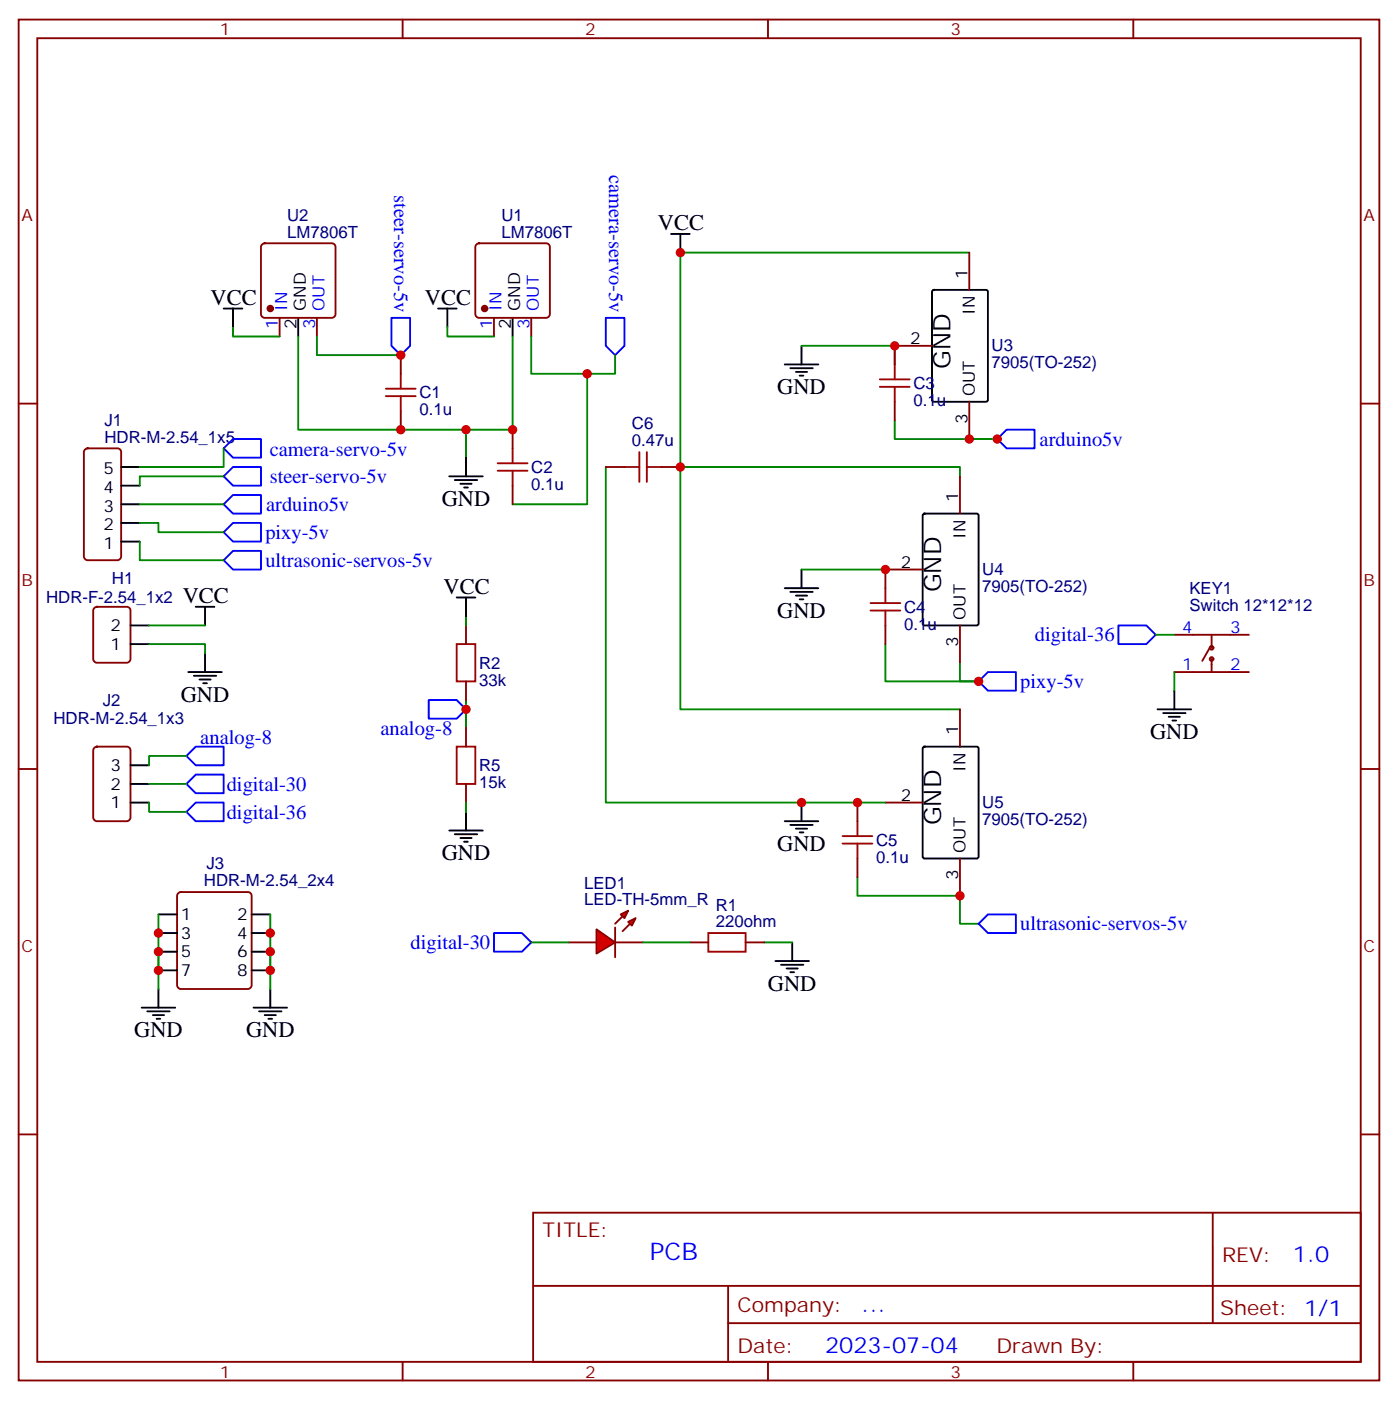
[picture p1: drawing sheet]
<svg xmlns="http://www.w3.org/2000/svg" width="265mm" height="265mm" viewBox="0 0 265 265" stroke-linecap="round" stroke-linejoin="round" font-family="sans-serif">
<g fill="none" stroke="#870000" stroke-width=".35">
<path d="M3.5 3.7h257.6v257.5h-257.6zM7.1 7.2h250.4v250.5h-250.4zM76.2 3.7v3.5M145.3 3.7v3.5M214.5 3.7v3.5M49.6 46.2l.5-.2h12.7a.71 .71 0 0 1 .7 .7v12.7a.76 .76 0 0 1-.7 .7h-12.7a.76 .76 0 0 1-.7-.7v-12.7zM90.2 46.2l.5-.2h12.7a.71 .71 0 0 1 .7 .7v12.7a.76 .76 0 0 1-.7 .7h-12.7a.76 .76 0 0 1-.7-.7v-12.7zM3.5 76.4h3.6M52.9 60.1v3.6M60 60.1v3.6M93.5 60.1v3.6M100.5 60.1v3.6"/>
<path d="M257.5 76.4h3.6M222.2 120.1h14.2M222.2 127.2h14.2M229 122.6l-1.5 2.5M229.3 120.1v2.5M229.3 124.7v2.5M3.5 145.5h3.6M257.5 145.5h3.6M3.5 214.7h3.6M257.5 214.7h3.6M100.9 229.5h156.6v28.2h-156.6zM229.5 229.5v20.9"/>
<path d="M76.2 257.7v3.5M100.9 243.3h156.5M137.8 250.4h119.6M137.8 243.3v14.1M145.3 257.7v3.5M214.5 257.7v3.5"/>
<circle cx="229.3" cy="122.6" r=".35"/>
<circle cx="229.3" cy="124.7" r=".35"/>
</g>
<g fill="none" stroke="#000" stroke-width=".35">
<path d="M42.3 58.4h3.6M44.1 58.4v3.5M82.9 58.4h3.5M84.7 58.4v3.5M127 44.3h3.5M128.8 44.3v3.5M56.4 60.1v3.6M97 60.1v3.6M148.5 69h6.4M149.6 69.7h4.2M150.6 70.4h2.2M151.3 71.1h.7"/>
<path d="M151.7 65.4v3.6M85 90.1h6.4M86.1 90.8h4.2M87.1 91.5h2.2M87.8 92.3h.7M88.2 86.6v3.5M148.5 111.3h6.4M149.6 112h4.2M150.6 112.7h2.2M151.3 113.4h.7M151.7 107.8v3.5M219.1 134.2h6.3"/>
<path d="M220.1 134.9h4.3M221.2 135.6h2.1M221.9 136.3h.7M222.2 130.7v3.5M148.5 155.4h6.4M149.6 156.1h4.2M150.6 156.8h2.2M151.3 157.5h.7M151.7 151.9v3.5"/>
</g>
<g fill="#870000" stroke="#870000" stroke-width=".35">
<circle cx="91.7" cy="58.4" r=".53"/>
<circle cx="51.2" cy="58.4" r=".53"/>
</g>
<g fill="none" stroke="#008700" stroke-width=".35">
<path d="M183.4 47.8h-54.6v40.6h52.9v1.7M44.1 61.9v1.8h8.8M56.4 63.7v17.6h31.8M60 63.7v3.5h15.8M84.7 61.9v1.8h8.8M97 63.7v17.6h-8.8v5.3M100.5 63.7v7h10.6v24.7h-14.1M151.7 65.4h17.6v3.6M169.3 79.6v3.5h19.4h-5.3M114.7 88.4v63.5h47.6M128.8 88.4v45.8h52.9M151.7 107.8h15.9"/>
<path d="M88.2 132.5v5.3M167.6 121.9v7h17.6M222.2 127.2v3.5M162.3 166v3.5h19.4v5.3h3.5"/>
</g>
<path d="M188.7 83.1l1.8-1.8h5.3v3.5h-5.3zM81.1 132.5h5.3l1.8 1.7-1.8 1.8h-5.3z" fill="none" stroke="#00f" stroke-width=".35"/>
<g fill="#f00" stroke="#870000" stroke-width=".35">
<path d="M112.9 175.9l3.5 2.4-3.5 2.1z"/>
<path d="M116.4 175.5v5.7z"/>
</g>
<g fill="#870000" stroke="#870000" stroke-width=".35">
<path d="M116.4 174.8l1.4-1.4z"/>
<path d="M117.8 176.2l1.4-1.4z"/>
</g>
<g fill="#f00" stroke="#870000" stroke-width=".35">
<path d="M117.5 173l1.4-.7-.7 1.4z"/>
<path d="M118.9 174.4l1.4-.7-.7 1.5z"/>
</g>
<g fill="none" stroke="#870000" stroke-width=".35">
<path d="M183.4 47.8v7.1M75.8 67.2v3.5M75.8 77.8v3.5M169.3 76v3.6M176.4 65.4h-7.1v3.6M183.4 76v7.1M16.1 85l.5-.2h5.6a.71 .71 0 0 1 .7 .7v19.8a.76 .76 0 0 1-.7 .7h-5.6a.76 .76 0 0 1-.7-.7v-19.8zM97 81.3v3.5M97 91.9v3.5M114.7 88.4h3.5M125.2 88.4h3.6M181.7 90.1v7.1"/>
<path d="M17.9 115l.4-.2h5.7a.71 .71 0 0 1 .7 .7v9.2a.76 .76 0 0 1-.7 .7h-5.7a.76 .76 0 0 1-.7-.7v-9.2zM88.2 118.4v3.5M167.6 118.4v3.5M174.6 107.8h-7v3.5M181.7 118.4v7M88.2 128.9v3.6M88.2 137.8v3.5M181.7 134.2v7.1M17.9 141.5l.4-.2h5.7a.71 .71 0 0 1 .7 .7v12.7a.76 .76 0 0 1-.7 .7h-5.7a.76 .76 0 0 1-.7-.7v-12.7zM88.2 148.3v3.6M162.3 151.9v3.5M167.6 151.9h7"/>
<path d="M33.7 169l.5-.2h12.7a.71 .71 0 0 1 .7 .7v16.9a.76 .76 0 0 1-.7 .7h-12.7a.76 .76 0 0 1-.7-.7v-16.9zM107.6 178.3h5.3M116.4 178.3h5.3M130.5 178.3h3.6M141.1 178.3h3.5M162.3 162.5v3.5M181.7 162.5v7"/>
</g>
<g fill="none" stroke="#000" stroke-width=".35">
<path d="M176.4 55l.3-.1h9.9l.3 .1 .1 20.7-.2 .3h-10.1l-.3-.2zM22.9 99h3.6M22.9 95.4h3.6M22.9 91.9h3.6M22.9 88.4h3.6M174.7 97.4l.3-.2h9.9l.3 .2v20.6l-.2 .3-10 .1-.3-.2zM22.9 102.5h3.6M24.7 118.4h3.5M37 114.8h3.6M38.8 114.8v3.6M86.4 113.1h3.6M88.2 113.1v3.5"/>
<path d="M24.7 121.9h3.5M35.6 127.2h6.4M36.7 127.9h4.2M37.7 128.6h2.2M38.5 129.3h.7M38.8 123.6v3.6M24.7 144.8h3.5M24.7 151.9h3.5M24.7 148.3h3.5M85 157.2h6.4M86.1 157.9h4.2M87.1 158.6h2.2"/>
<path d="M87.8 159.3h.7M88.2 153.6v3.6M174.7 141.5l.3-.2h9.9l.3 .2v20.6l-.2 .3-10 .1-.3-.2zM30 173h3.5M30 176.6h3.5M47.6 173h3.6M47.6 176.6h3.6M149.9 178.3v3.6M26.8 190.7h6.4M27.9 191.4h4.2M28.9 192.1h2.1M29.6 192.8h.7"/>
<path d="M30 180.1h3.5M30 183.6h3.5M30 187.1v3.6M47.6 180.1h3.6M47.6 183.6h3.6M48 190.7h6.3M49 191.4h4.3M50.1 192.1h2.1M50.8 192.8h.7M51.2 187.1v3.6M146.8 181.9h6.3M147.8 182.6h4.2"/>
<path d="M148.9 183.3h2.1M149.6 184h.7"/>
</g>
<g fill="none" stroke="#008700" stroke-width=".35">
<path d="M116.4 67.2v3.5h-5.3M26.5 99h3.5v1.7h12.3M26.5 95.4h15.8M42.3 84.8v3.6h-15.8M42.3 90.1h-15.8v1.8M26.5 102.5v3.5h15.8M28.2 118.4h10.6M88.2 116.6v1.8M28.2 121.9h10.6v1.7M181.7 125.4v3.5h3.5M218.7 120.1h3.5M28.2 151.9v1.7h7.1"/>
<path d="M28.2 148.3h7.1M35.3 143.1h-7.1v1.7M88.2 151.9v1.7M162.3 151.9h5.3M30 173v14.1M51.2 173v14.1M100.5 178.3h7.1M121.7 178.3h8.8M144.6 178.3h5.3"/>
</g>
<g fill="none" stroke="#00f" stroke-width=".35">
<path d="M74.1 60.1h3.5v5.3l-1.8 1.8-1.7-1.8zM114.7 60.1h3.5v5.3l-1.8 1.8-1.7-1.8zM42.3 95.4l1.8-1.7h5.3v3.5h-5.3zM42.3 90.1l1.8-1.7h5.3v3.5h-5.3zM42.3 84.8l1.8-1.7h5.3v3.5h-5.3zM44.1 99h5.3v3.5h-5.3l-1.8-1.8zM42.3 106l1.8-1.8h5.3v3.6h-5.3zM211.7 118.4h5.3l1.7 1.7-1.7 1.8h-5.3zM185.2 128.9l1.8-1.7h5.3v3.5h-5.3zM35.3 143.1l1.7-1.8h5.3v3.5h-5.3zM35.3 148.3l1.7-1.7h5.3v3.5h-5.3zM37 151.9h5.3v3.5h-5.3l-1.7-1.8z"/>
<path d="M93.5 176.6h5.3l1.7 1.7-1.7 1.8h-5.3zM185.2 174.8l1.8-1.8h5.3v3.6h-5.3z"/>
</g>
<g fill="none" stroke="#a10000" stroke-width=".35">
<path d="M73 75h5.7M73 73.6h5.7M75.8 70.7v2.9M75.8 75v2.8M166.5 73.2h5.7M166.5 71.8h5.7M169.3 69v2.8M169.3 73.2v2.8M94.2 89.1h5.6M94.2 87.7h5.6M97 84.8v2.9M97 89.1v2.8"/>
<path d="M118.2 88.4h2.8M121 85.5v5.7M122.4 85.5v5.7M122.4 88.4h2.8M164.7 115.5h5.7M164.7 114.1h5.7M167.6 111.3v2.8M167.6 115.5v2.9M86.4 121.9h3.6v7h-3.6zM86.4 141.3h3.6v7h-3.6zM159.5 159.6h5.6M159.5 158.2h5.6"/>
<path d="M162.3 155.4v2.8M162.3 159.6v2.9M134.1 176.6h7v3.5h-7z"/>
</g>
<g fill="#c00">
<circle cx="151.7" cy="151.9" r=".88"/>
<circle cx="128.8" cy="47.8" r=".88"/>
<circle cx="128.8" cy="88.4" r=".88"/>
<circle cx="88.2" cy="81.3" r=".88"/>
<circle cx="183.4" cy="83.1" r=".88"/>
<circle cx="188.7" cy="83.1" r=".88"/>
<circle cx="185.2" cy="128.9" r=".88"/>
<circle cx="111.1" cy="70.7" r=".88"/>
<circle cx="181.7" cy="169.5" r=".88"/>
<circle cx="169.3" cy="65.4" r=".88"/>
<circle cx="97" cy="81.3" r=".88"/>
<circle cx="75.8" cy="81.3" r=".88"/>
<circle cx="75.8" cy="67.2" r=".88"/>
<circle cx="167.6" cy="107.8" r=".88"/>
<circle cx="162.3" cy="151.9" r=".88"/>
<circle cx="88.2" cy="134.2" r=".88"/>
<circle cx="30" cy="180.1" r=".88"/>
<circle cx="51.2" cy="180.1" r=".88"/>
<circle cx="30" cy="183.6" r=".88"/>
<circle cx="51.2" cy="183.6" r=".88"/>
<circle cx="51.2" cy="176.6" r=".88"/>
<circle cx="30" cy="176.6" r=".88"/>
</g>
<g font-size="4.6">
<text x="179.9" y="69.8" transform="rotate(-90 179.9 69.8)">GND</text>
<text x="178.2" y="112.1" transform="rotate(-90 178.2 112.1)">GND</text>
<text x="178.2" y="156.2" transform="rotate(-90 178.2 156.2)">GND</text>
</g>
<text font-size="4.6" fill="#00f" x="123" y="238.5">PCB</text>
<g font-size="4.2">
<text x="124.5" y="43.6">VCC</text>
<text x="39.9" y="57.7">VCC</text>
<text x="80.4" y="57.7">VCC</text>
<text x="147.1" y="74.6">GND</text>
<text x="83.6" y="95.8">GND</text>
<text x="84" y="112.4">VCC</text>
<text x="34.6" y="114.1">VCC</text>
<text x="147.1" y="116.9">GND</text>
<text x="34.2" y="132.8">GND</text>
<text x="217.7" y="139.9">GND</text>
<text x="147.1" y="161">GND</text>
<text x="83.6" y="162.8">GND</text>
<text x="145.3" y="187.5">GND</text>
<text x="25.4" y="196.3">GND</text>
<text x="46.6" y="196.3">GND</text>
</g>
<g font-size="4.2" fill="#00f">
<text x="244.7" y="238.7">1.0</text>
<text x="163.1" y="248.3">...</text>
<text x="156.1" y="256.1">2023-07-04</text>
</g>
<g font-size="3.9" fill="#00f">
<text x="115.3" y="33.1" transform="rotate(90 115.3 33.1)">camera-servo-5v</text>
<text x="74.6" y="36.9" transform="rotate(90 74.6 36.9)">steer-servo-5v</text>
<text x="51" y="86.2">camera-servo-5v</text>
<text x="196.8" y="84.4">arduino5v</text>
<text x="51.1" y="91.4">steer-servo-5v</text>
<text x="50.2" y="101.9">pixy-5v</text>
<text x="50.4" y="96.8">arduino5v</text>
<text x="50.2" y="107.2">ultrasonic-servos-5v</text>
<text x="195.9" y="121.4">digital-36</text>
<text x="193.1" y="130.1">pixy-5v</text>
<text x="37.9" y="140.7">analog-8</text>
<text x="72" y="139.1">analog-8</text>
<text x="42.9" y="149.6">digital-30</text>
<text x="42.9" y="154.9">digital-36</text>
<text x="77.7" y="179.6">digital-30</text>
<text x="193.1" y="176">ultrasonic-servos-5v</text>
</g>
<g font-size="3.9" fill="#800">
<text x="102.7" y="234.1">TITLE:</text>
<text x="231.3" y="238.7">REV:</text>
<text x="139.6" y="248.3">Company:</text>
<text x="230.9" y="248.9">Sheet: 1/1</text>
<text x="139.6" y="255.9">Date:</text>
<text x="188.6" y="256">Drawn By:</text>
</g>
<g font-size="3.2" fill="#800">
<text x="41.6" y="6.7">1</text>
<text x="110.8" y="6.7">2</text>
<text x="179.9" y="6.7">3</text>
<text x="4.1" y="41.8">A</text>
<text x="258.1" y="41.8">A</text>
<text x="4.1" y="110.9">B</text>
<text x="258.1" y="110.9">B</text>
<text x="4.1" y="180.1">C</text>
<text x="258.1" y="180.1">C</text>
<text x="41.6" y="260.7">1</text>
<text x="110.8" y="260.7">2</text>
<text x="179.9" y="260.7">3</text>
</g>
<g font-size="3.2" fill="#000080">
<text x="54.3" y="41.8">U2</text>
<text x="94.9" y="41.8">U1</text>
<text x="54.3" y="45">LM7806T</text>
<text x="94.9" y="45">LM7806T</text>
<text x="187.7" y="69.7">7905(TO-252)</text>
<text x="187.7" y="66.5">U3</text>
<text x="79.4" y="75.4">C1</text>
<text x="172.9" y="76.8">0.1u</text>
<text x="172.9" y="73.6">C3</text>
<text x="19.8" y="83.8">HDR-M-2.54_1x5</text>
<text x="19.8" y="80.6">J1</text>
<text x="79.4" y="78.6">0.1u</text>
<text x="119.6" y="81.3">C6</text>
<text x="100.5" y="89.5">C2</text>
<text x="119.6" y="84.5">0.47u</text>
<text x="100.5" y="92.7">0.1u</text>
<text x="21.2" y="110.5">H1</text>
<text x="185.9" y="112">7905(TO-252)</text>
<text x="185.9" y="108.8">U4</text>
<text x="225.1" y="112.4">KEY1</text>
<text x="8.7" y="114.2">HDR-F-2.54_1x2</text>
<text x="171.1" y="119.2">0.1u</text>
<text x="171.1" y="116">C4</text>
<text x="225.1" y="115.5">Switch 12*12*12</text>
<text x="90.7" y="129.7">33k</text>
<text x="90.7" y="126.6">R2</text>
<text x="10.1" y="137.1">HDR-M-2.54_1x3</text>
<text x="19.4" y="133.6">J2</text>
<text x="90.7" y="149.1">15k</text>
<text x="90.7" y="146">R5</text>
<text x="185.9" y="152.9">U5</text>
<text x="165.8" y="160.1">C5</text>
<text x="185.9" y="156.1">7905(TO-252)</text>
<text x="38.6" y="167.7">HDR-M-2.54_2x4</text>
<text x="39.1" y="164.4">J3</text>
<text x="165.8" y="163.3">0.1u</text>
<text x="110.5" y="171.3">LED-TH-5mm_R</text>
<text x="110.5" y="168.2">LED1</text>
<text x="135.5" y="172.3">R1</text>
<text x="135.5" y="175.5">220ohm</text>
</g>
<g font-size="3.2">
<text x="183.1" y="52.7" transform="rotate(-90 183.1 52.7)">1</text>
<text x="57.9" y="58.8" transform="rotate(-90 57.9 58.8)">GND</text>
<text x="98.4" y="58.8" transform="rotate(-90 98.4 58.8)">GND</text>
<text x="184.5" y="59.6" transform="rotate(-90 184.5 59.6)">IN</text>
<text x="56.1" y="62.3" transform="rotate(-90 56.1 62.3)">2</text>
<text x="96.7" y="62.3" transform="rotate(-90 96.7 62.3)">2</text>
<text x="172.3" y="65.1">2</text>
<text x="184.5" y="75" transform="rotate(-90 184.5 75)">OUT</text>
<text x="183.1" y="80.2" transform="rotate(-90 183.1 80.2)">3</text>
<text x="19.6" y="89.8">5</text>
<text x="19.6" y="93.3">4</text>
<text x="181.3" y="95.1" transform="rotate(-90 181.3 95.1)">1</text>
<text x="19.6" y="100.4">2</text>
<text x="19.6" y="96.8">3</text>
<text x="182.7" y="102" transform="rotate(-90 182.7 102)">IN</text>
<text x="19.6" y="103.9">1</text>
<text x="170.5" y="107.4">2</text>
<text x="20.9" y="119.4">2</text>
<text x="182.7" y="117.3" transform="rotate(-90 182.7 117.3)">OUT</text>
<text x="20.9" y="122.9">1</text>
<text x="181.3" y="122.5" transform="rotate(-90 181.3 122.5)">3</text>
<text x="181.3" y="139.2" transform="rotate(-90 181.3 139.2)">1</text>
<text x="20.9" y="145.9">3</text>
<text x="20.9" y="149.4">2</text>
<text x="182.7" y="146.1" transform="rotate(-90 182.7 146.1)">IN</text>
<text x="20.9" y="152.9">1</text>
<text x="170.5" y="151.5">2</text>
<text x="182.7" y="161.4" transform="rotate(-90 182.7 161.4)">OUT</text>
<text x="181.3" y="166.6" transform="rotate(-90 181.3 166.6)">3</text>
<text x="34.2" y="174.1">1</text>
<text x="34.2" y="177.6">3</text>
<text x="44.9" y="174.1">2</text>
<text x="44.9" y="177.6">4</text>
<text x="34.2" y="181.2">5</text>
<text x="34.2" y="184.7">7</text>
<text x="44.9" y="181.2">6</text>
<text x="44.9" y="184.7">8</text>
</g>
<g font-size="3.2" fill="#00f">
<text x="54.3" y="58.8" transform="rotate(-90 54.3 58.8)">IN</text>
<text x="61.4" y="58.8" transform="rotate(-90 61.4 58.8)">OUT</text>
<text x="94.9" y="58.8" transform="rotate(-90 94.9 58.8)">IN</text>
<text x="102" y="58.8" transform="rotate(-90 102 58.8)">OUT</text>
<text x="52.6" y="62.3" transform="rotate(-90 52.6 62.3)">1</text>
<text x="59.6" y="62.3" transform="rotate(-90 59.6 62.3)">3</text>
<text x="93.1" y="62.3" transform="rotate(-90 93.1 62.3)">1</text>
<text x="100.2" y="62.3" transform="rotate(-90 100.2 62.3)">3</text>
<text x="223.8" y="119.8">4</text>
<text x="232.8" y="119.8">3</text>
<text x="223.8" y="126.8">1</text>
<text x="232.8" y="126.8">2</text>
</g>
</svg>
